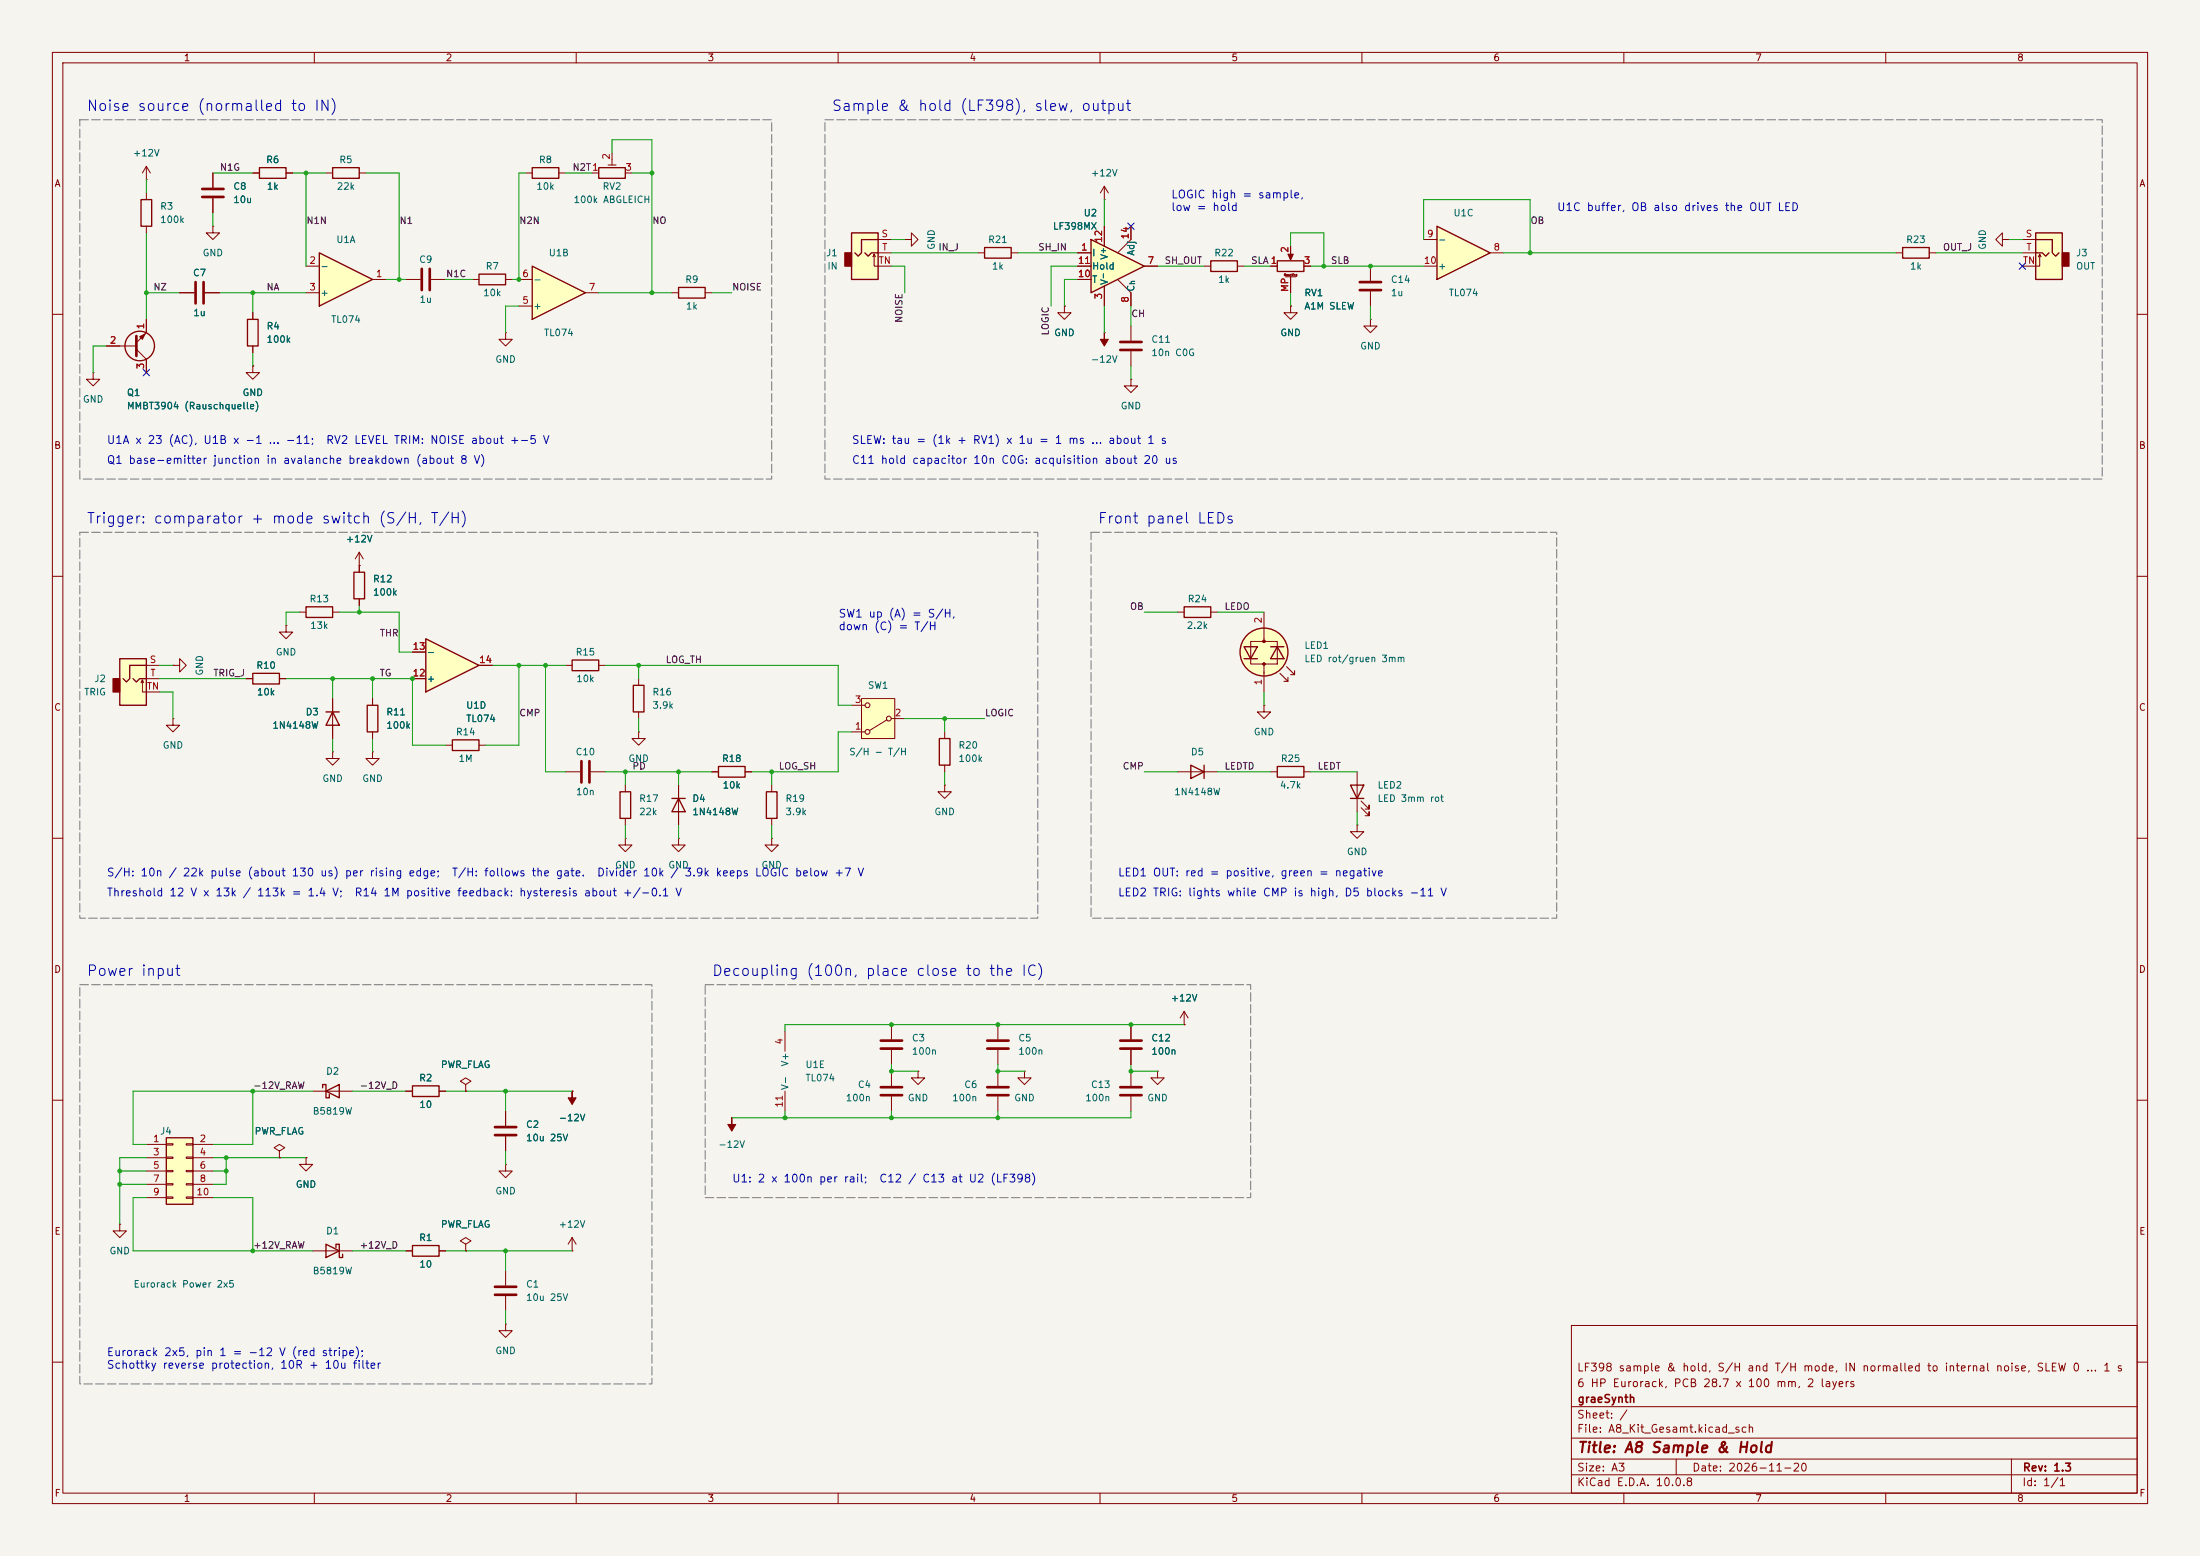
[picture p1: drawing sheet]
<svg xmlns="http://www.w3.org/2000/svg" width="420mm" height="297mm" viewBox="0 0 420 297" stroke-linecap="round" stroke-linejoin="round" font-family="sans-serif">
<path d="M0 0h420v297h-420z" fill="#f5f4ef" stroke="#f5f4ef" stroke-width=".19"/>
<g fill="none" stroke="#840000" stroke-width=".19">
<path d="M10 10h400v277h-400zM12 12h396v273h-396zM60 10v2M110 10v2M160 10v2M210 10v2M260 10v2M310 10v2M360 10v2M40.6 33v2.8M40.6 37.8v2.8M77.5 53.3h2.8"/>
<path d="M82.3 53.3h2.8M10 60h2M96.5 63.5v1.3h1.3l-1.3 1.2-1.3-1.2h1.3M96.5 63.5h.1M408 60h2M10 110h2M224.8 116.8h1.3M231.1 116.8h1.3M408 110h2M121.9 129.5v1.3M121.9 135.9v1.3M10 160h2"/>
<path d="M242.6 147.3h1.2M248.9 147.3h1.3M408 160h2M10 210h2M195.6 204.5v1.2h1.2l-1.2 1.3-1.3-1.3h1.3M195.6 204.5h.1M408 210h2M300 253h108v32h-108zM10 260h2M300 278.5h108M300 274.5h108M300 268.5h108"/>
<path d="M320 278.5v3M384 278.5v6.5M408 260h2M60 285v2M110 285v2M160 285v2M210 285v2M260 285v2M300 281.5h108M310 285v2M360 285v2"/>
</g>
<path d="M226.1 115.8h5v2.1h-5zM120.9 130.8h2v5.1h-2zM243.8 146.3h5.1v2h-5.1z" fill="none" stroke="#840000" stroke-width=".25"/>
<path d="M38.6 36.1h4.1M38.6 37.6h4.1M80.5 51.3v4.1M82 51.3v4.1" fill="none" stroke="#840000" stroke-width=".51"/>
<path d="M388.6 44.5h5.1v8.8h-5.1z" fill="#ffffc2"/>
<path d="M393.7 48.3h1.3v2.5h-1.3z" fill="#840000" stroke="#840000" stroke-width=".25"/>
<path d="M388.6 44.5h5.1v8.8h-5.1zM388.6 48.3h1.3l.6 .6 .7-.6M388.6 45.7h3.2v2.6l.6 .6 .7-.6M61.6 207.6v-.6h.6v2.6h.7v-.7M62.2 208.3l2.6-1.3v2.6z" fill="none" stroke="#840000" stroke-width=".25"/>
<path d="M386.1 45.7h2.5M386.1 48.3h2.5M389.4 48.5l-.3 .5M389.6 49l-.2-.5v2.3h-3.3M121.9 139.7v1.3h1.3l-1.3 1.2-1.3-1.2h1.3M121.9 139.7h.1M59.7 208.3h7.6" fill="none" stroke="#840000" stroke-width=".19"/>
<path d="M164.5 133.4h6.3v7.6h-6.3z" fill="#ffffc2"/>
<g fill="none" stroke="#840000" stroke-width=".19">
<path d="M27.9 36.8v1.3M62.2 33h1.3M68.6 33h1.2M27.9 43.2v1.3M361.9 48.3h1.3M368.3 48.3h1.3M382.3 45.7v-1.2l-1.3 1.2 1.3 1.3v-1.3h1.2M383.5 45.7h.1M33 137.2v1.2h1.3l-1.3 1.3-1.3-1.3h1.3M33 137.2h.1M63.5 133.4v7.6M71.1 133.4v1.2"/>
<path d="M71.1 139.7v1.3M162.6 139.7h2.5M162.6 134.6h2.5M164.5 133.4h6.3v7.6h-6.3zM169.3 137.4l-3.3 2M170.2 137.2h2.5M180.3 139.7v1.3M63.5 143.5v1.3h1.3l-1.3 1.3-1.3-1.3h1.3M63.5 143.5h.1M71.1 143.5v1.3h1.3l-1.3 1.3-1.3-1.3h1.3M71.1 143.5h.1M85.1 142.2h1.3"/>
<path d="M91.4 142.2h1.3M107.9 147.3h2.8M112.8 147.3h2.8M119.4 149.9v1.2M119.4 156.2v1.3M129.5 149.9v7.6M135.9 147.3h1.3M142.2 147.3h1.3M180.3 146.1v1.2M119.4 160v1.3h1.2l-1.2 1.3-1.3-1.3h1.3M119.4 160h.1M129.5 160v1.3h1.3l-1.3 1.3-1.2-1.3h1.2"/>
<path d="M129.5 160h.1M175.3 204.5v1.2h1.2l-1.2 1.3-1.3-1.3h1.3M175.3 204.5h.1M221 204.5v1.2h1.2l-1.2 1.3-1.3-1.3h1.3M221 204.5h.1M77.5 238.8h1.2M83.8 238.8h1.3M88.9 237.5l1-.6-1-.7-1 .7 1 .6v1.3M88.9 238.8h.1M109.2 238.8h.1M109.2 236.2l-.7 1.3M109.2 236.2l.8 1.3"/>
<path d="M109.2 236.2v2.6M96.5 252.7v1.3h1.3l-1.3 1.3-1.3-1.3h1.3M96.5 252.7h.1"/>
<circle cx="165.6" cy="139.7" r=".46"/>
<circle cx="165.6" cy="134.6" r=".46"/>
<circle cx="169.7" cy="137.2" r=".46"/>
</g>
<g fill="none" stroke="#840000" stroke-width=".25">
<path d="M26.9 38.1h2.1v5.1h-2.1zM63.5 32h5.1v2h-5.1zM363.2 47.2h5.1v2.1h-5.1zM62.2 135.9h2.6M63.5 135.9l1.3 2.5h-2.6zM70.1 134.6h2v5.1h-2zM86.4 141.2h5v2.1h-5zM118.4 151.1h2v5.1h-2zM128.3 152.4h2.5M129.5 152.4l1.3 2.5h-2.5zM137.2 146.3h5v2h-5zM179.3 141h2.1v5.1h-2.1z"/>
<path d="M78.7 237.7h5.1v2.1h-5.1z"/>
</g>
<path d="M111 145.3v4.1M112.5 145.3v4.1" fill="none" stroke="#840000" stroke-width=".51"/>
<path d="M162.6 44.5h5v8.8h-5z" fill="#ffffc2"/>
<path d="M161.3 48.3h1.3v2.5h-1.3z" fill="#840000" stroke="#840000" stroke-width=".25"/>
<g fill="none" stroke="#840000" stroke-width=".25">
<path d="M162.6 44.5h5v8.8h-5zM165.1 48.3l.6 .6 .7-.6h1.2M167.6 45.7h-3.1v2.6l-.7 .6-.6-.6M227.3 146.1l2.6 1.2-2.6 1.3zM229.9 146.1v2.5"/>
<circle cx="26.7" cy="66" r="2.82"/>
</g>
<g fill="none" stroke="#840000" stroke-width=".19">
<path d="M166.6 49l.3-.5v2.3h3.3M166.9 48.5l.2 .5M167.6 45.7h2.6M167.6 48.3h2.6M17.8 71.1v1.3h1.2l-1.2 1.3-1.3-1.3h1.3M17.8 71.1h.1M20.3 66h5.7M26 66.7l1.9 1.9v2.5M27.9 61v2.5l-1.9 1.9M48.3 69.9v1.2h1.2l-1.2 1.3-1.3-1.3h1.3M48.3 69.9h.1M224.8 147.3h7.6"/>
<path d="M149.9 196.9v3.8M170.2 195.6v2.8M190.5 195.6v2.8M149.9 208.3v3.8M170.2 200.4v2.8M170.2 204.5v2.8M170.2 209.3v2.8M190.5 200.4v2.8M190.5 204.5v2.8M190.5 209.3v2.8M96.5 242.6v2.8M96.5 247.4v2.8"/>
</g>
<path d="M26 64.1v3.8M168.1 198.6h4.1M188.5 198.6h4M168.1 200.2h4.1M168.1 207.5h4.1M168.1 209h4.1M188.5 200.2h4M188.5 207.5h4M188.5 209h4M94.5 245.6h4.1M94.5 247.1h4.1" fill="none" stroke="#840000" stroke-width=".51"/>
<path d="M26.7 64.3l1-.5-.5 1z" fill="#840000" stroke="#840000" stroke-width=".19"/>
<path d="M61 48.3l10.1 5-10.1 5.1z" fill="#ffffc2"/>
<path d="M61 48.3l10.1 5-10.1 5.1z" fill="none" stroke="#840000" stroke-width=".25"/>
<path d="M58.4 50.8h2.6M58.4 55.9h2.6M71.1 53.3h2.6M139.7 213.4h.1" fill="none" stroke="#840000" stroke-width=".19"/>
<path d="M139.7 213.4v1.2h.8l-.8 1.3-.8-1.3h.8z" fill="#840000" stroke="#840000" stroke-width=".19"/>
<path d="M208.3 45.7l10.1 5.1-10.1 5.1z" fill="#ffffc2"/>
<path d="M91.4 52.3h5.1v2.1h-5.1zM188 47.2h5v2.1h-5zM208.3 45.7l10.1 5.1-10.1 5.1zM231.1 49.8h5.1v2h-5.1zM47.2 61h2.1v5h-2.1zM62.2 237.5l2.6 1.3-2.6 1.2zM64.1 238.1v-.6h.7v2.5h.6v-.6" fill="none" stroke="#840000" stroke-width=".25"/>
<g fill="none" stroke="#840000" stroke-width=".19">
<path d="M210.8 38.1h.1M210.8 35.6v2.5M210.8 35.6l-.7 1.2M210.8 35.6l.8 1.2M48.3 59.7v1.3M90.2 53.3h1.2M96.5 53.3h1.3M186.7 48.3h1.3M193 48.3h1.3M205.7 48.3h2.6M205.7 50.8h2.6M205.7 53.3h2.6"/>
<path d="M210.8 43.2v3.8M210.8 54.6v3.8M213.4 53.3l2.5 2.6v2.5M215.9 43.2v2.5l-2.5 2.6M218.4 50.8h2.6M229.9 50.8h1.2M236.2 50.8h1.3M48.3 66v1.3M215.9 195.6v2.8M226.1 195.6h.1M226.1 193l-.8 1.3M226.1 193l.7 1.3"/>
<path d="M226.1 193v2.6M215.9 200.4v2.8M215.9 204.5v2.8M215.9 209.3v2.8M22.9 233.7v1.2h1.2l-1.2 1.3-1.3-1.3h1.3M22.9 233.7h.1M59.7 238.8h7.6M96.5 222.2v1.3h1.3l-1.3 1.3-1.3-1.3h1.3M96.5 222.2h.1"/>
</g>
<path d="M213.9 198.6h4M213.9 207.5h4M213.9 209h4M213.9 200.2h4" fill="none" stroke="#840000" stroke-width=".51"/>
<path d="M31.7 217.2h5.1v12.7h-5.1z" fill="#ffffc2"/>
<path d="M49.5 32h5.1v2h-5.1zM243.8 49.8h5.1v2h-5.1zM146.3 151.1h2v5.1h-2zM31.7 217.2h5.1v12.7h-5.1zM78.7 207.3h5.1v2h-5.1z" fill="none" stroke="#840000" stroke-width=".25"/>
<g fill="none" stroke="#840000" stroke-width=".19">
<path d="M27.9 34.3h.1M27.9 31.8l-.7 1.2M27.9 31.8l.8 1.2M27.9 31.8v2.5M48.3 33h1.2M54.6 33h1.3M34.3 55.9h2.8M39.1 55.9h2.8M40.6 43.2v1.3h1.3l-1.3 1.2-1.2-1.2h1.2M40.6 43.2h.1M172.7 45.7h1.3v-1.2l1.3 1.2-1.3 1.3v-1.3M172.7 45.7h.1"/>
<path d="M203.2 58.4v1.3h1.3l-1.3 1.3-1.3-1.3h1.3M203.2 58.4h.1M242.6 50.8h1.2M245.4 52.8h2M246.4 47v2.3M246.4 52.8v3.1M248.9 50.8h1.3M147.3 149.9v1.2M147.3 156.2v1.3M180.3 149.9v1.2h1.3l-1.3 1.3-1.2-1.3h1.2M180.3 149.9h.1M147.3 160v1.3h1.3l-1.3 1.3-1.3-1.3h1.3"/>
<path d="M147.3 160h.1M27.9 218.4h3.8M31.7 218.3h1.3v.3h-1.3zM35.6 218.3h1.2v.3h-1.2zM36.8 218.4h3.8M53.3 219.7l1.1-.6-1.1-.7-1 .7 1 .6v1.3M77.5 208.3h1.2M83.8 208.3h1.3M88.9 207l1-.6-1-.7-1 .7 1 .6v1.3M88.9 208.3h.1M96.5 212.1v2.8M96.5 216.9v2.8"/>
<path d="M109.2 208.3h.1M27.9 221h3.8M27.9 223.5h3.8M27.9 226.1h3.8M27.9 228.6h3.8M31.7 220.9h1.3v.2h-1.3zM31.7 223.4h1.3v.2h-1.3zM31.7 225.9h1.3v.3h-1.3zM31.7 228.5h1.3v.2h-1.3zM35.6 220.9h1.2v.2h-1.2zM35.6 223.4h1.2v.2h-1.2zM35.6 225.9h1.2v.3h-1.2z"/>
<path d="M35.6 228.5h1.2v.2h-1.2zM36.8 221h3.8M36.8 223.5h3.8M36.8 226.1h3.8M36.8 228.6h3.8M53.3 221h.1M58.4 221v1.2h1.3l-1.3 1.3-1.3-1.3h1.3M58.4 221h.1"/>
</g>
<path d="M37.3 53.8v4.1M38.9 53.8v4.1M94.5 216.7h4.1M94.5 215.1h4.1" fill="none" stroke="#840000" stroke-width=".51"/>
<g fill="#840000" stroke="#840000" stroke-width=".19">
<path d="M109.2 208.3v1.3h.8l-.8 1.2-.7-1.2h.7z"/>
<path d="M245.9 48.5h1l-.5 1.2z"/>
</g>
<path d="M101.6 50.8l10.2 5.1-10.2 5.1z" fill="#ffffc2"/>
<path d="M101.6 32h5.1v2h-5.1zM114.3 32h5.1v2h-5.1zM101.6 50.8l10.2 5.1-10.2 5.1zM129.5 54.9h5.1v2h-5.1zM67.6 109.2h2v5.1h-2z" fill="none" stroke="#840000" stroke-width=".25"/>
<g fill="none" stroke="#840000" stroke-width=".19">
<path d="M100.3 33h1.3M106.7 33h1.2M113 33h1.3M116.1 31.5h1.5M116.8 29.2v2.3M119.4 33h1.2M99.1 58.4h2.5M99.1 53.3h2.5M111.8 55.9h2.5M128.3 55.9h1.2M134.6 55.9h1.3M68.6 108h.1"/>
<path d="M68.6 105.4l-.8 1.3M68.6 105.4l.7 1.3M68.6 105.4v3.8M68.6 114.3v1.3"/>
</g>
<path d="M81.3 121.9l10.1 5.1-10.1 5.1z" fill="#ffffc2"/>
<path d="M58.4 115.8h5.1v2.1h-5.1zM48.3 128.5h5v2.1h-5zM81.3 121.9l10.1 5.1-10.1 5.1z" fill="none" stroke="#840000" stroke-width=".25"/>
<path d="M54.6 119.4v1.3h1.3l-1.3 1.2-1.3-1.2h1.3M54.6 119.4h.1M57.1 116.8h1.3M63.5 116.8h1.3M33 127h1.3v-1.3l1.3 1.3-1.3 1.3v-1.3M33 127h.1M47 129.5h1.3M53.3 129.5h1.3M78.7 129.5h2.6M78.7 124.5h2.6M91.4 127h2.6" fill="none" stroke="#840000" stroke-width=".19"/>
<path d="M22.9 125.7h5v8.9h-5z" fill="#ffffc2"/>
<path d="M21.6 129.5h1.3v2.6h-1.3z" fill="#840000" stroke="#840000" stroke-width=".25"/>
<path d="M22.9 125.7h5v8.9h-5zM25.4 129.5l.6 .7 .7-.7h1.2M27.9 127h-3.1v2.5l-.7 .7-.6-.7M109.2 126h5.1v2h-5.1z" fill="none" stroke="#840000" stroke-width=".25"/>
<path d="M246.4 58.4v1.3h1.2l-1.2 1.3-1.3-1.3h1.3M246.4 58.4h.1M261.6 61v1.2h1.3l-1.3 1.3-1.3-1.3h1.3M261.6 61h.1M26.9 130.3l.3-.5v2.3h3.3M27.2 129.8l.2 .5M27.9 127h2.6M27.9 129.5h2.6M107.9 127h1.3M114.3 127h1.3" fill="none" stroke="#840000" stroke-width=".19"/>
<path d="M274.3 43.2l10.2 5.1-10.2 5z" fill="#ffffc2"/>
<path d="M274.3 43.2l10.2 5.1-10.2 5z" fill="none" stroke="#840000" stroke-width=".25"/>
<path d="M261.6 50.8v2.8M261.6 55.6v2.8M271.8 45.7h2.5M271.8 50.8h2.5M284.5 48.3h2.5M259.1 157.5v1.3h1.2l-1.2 1.2-1.3-1.2h1.3M259.1 157.5h.1" fill="none" stroke="#840000" stroke-width=".19"/>
<path d="M259.6 53.8h4.1M259.6 55.4h4.1" fill="none" stroke="#840000" stroke-width=".51"/>
<circle cx="241.3" cy="124.5" r="4.6" fill="#ffffc2"/>
<g fill="none" stroke="#840000" stroke-width=".19">
<path d="M40.6 33v2.8M40.6 37.8v2.8M48.3 33h1.2M54.6 33h1.3M34.3 55.9h2.8M39.1 55.9h2.8M48.3 59.7v1.3M203.2 58.4h.1M205.7 48.3h2.6M205.7 50.8h2.6M205.7 53.3h2.6M210.8 43.2v3.8"/>
<path d="M210.8 54.6v3.8M215.9 43.2v2.5M215.9 55.9v2.5M218.4 50.8h2.6M242.6 50.8h1.2M246.4 58.4h.1M246.4 47v1.3M246.4 52.8v3.1M248.9 50.8h1.3M20.3 66h2.6M27.9 61v2.5M27.9 68.6v2.5"/>
<path d="M48.3 69.9h.1M48.3 66v1.3M210.8 63.5h.1M215.9 72.4v1.3h1.3l-1.3 1.2-1.3-1.2h1.3M215.9 72.4h.1M215.9 62.2v2.8M215.9 67.1v2.8M68.6 108h.1M68.6 108v1.2M68.6 114.3v1.3M241.3 116.8v5.6M47 129.5h1.3"/>
<path d="M53.3 129.5h1.3M63.5 133.4v2.5M63.5 138.4v2.6M71.1 133.4v1.2M71.1 139.7v1.3M78.7 129.5h2.6M78.7 124.5h2.6M91.4 127h2.6M238.8 122.4h5v4.3h-5zM241.3 134.6v1.3h1.3l-1.3 1.3-1.3-1.3h1.3M241.3 134.6h.1M241.3 128.3v3.8"/>
<path d="M129.5 149.9v2.5M129.5 154.9v2.6M135.9 147.3h1.3M142.2 147.3h1.3M259.1 147.3v7.6M259.8 154.2l1.6 1.5v-.8v.8h-.8M259.8 152.9l1.6 1.5v-.7v.7h-.8M215.9 195.6v2.8M226.1 195.6h.1M77.5 208.3h1.2M83.8 208.3h1.3M88.9 208.3h.1"/>
<path d="M96.5 212.1v2.8M96.5 216.9v2.8M109.2 208.3h.1M215.9 200.4v2.8M53.3 221h.1M58.4 221h.1M77.5 238.8h1.2M83.8 238.8h1.3M88.9 238.8h.1"/>
</g>
<g fill="#840000" stroke="#840000" stroke-width=".19">
<path d="M241.3 126.7v1.8z"/>
<path d="M210.8 63.5v1.3h.8l-.8 1.2-.7-1.2h.7z"/>
<circle cx="241.3" cy="122.4" r=".25"/>
<circle cx="241.3" cy="126.7" r=".25"/>
</g>
<g fill="none" stroke="#840000" stroke-width=".25">
<path d="M237.5 123.4h2.5l-1.2 2.3zM237.5 125.7h2.5M242.6 123.4h2.5M243.8 123.4l1.3 2.3h-2.5zM257.8 149.9h2.5l-1.2 2.5zM257.8 152.4h2.5"/>
<circle cx="241.3" cy="124.5" r="4.6"/>
</g>
<path d="M244.3 128.5l1.6 1.5v-.7M245.1 130h.8M245.6 127.3l1.5 1.5v-.8M246.4 128.8h.7" fill="none" stroke="#840000" stroke-width=".2"/>
<path d="M213.9 65.3h4M213.9 66.8h4" fill="none" stroke="#840000" stroke-width=".51"/>
<g fill="none" stroke="#009600" stroke-width=".19">
<path d="M27.9 34.3v2.5M40.6 33h7.7M55.9 33h6.3M58.4 33v17.8M69.8 33h6.4v20.3M100.3 33h-1.2v20.3h-1.3M107.9 33h5.1M116.8 29.2v-2.5h7.7v29.2M120.6 33h3.9M210.8 38.1v5.1M27.9 44.5v16.5M27.9 55.9h6.4"/>
<path d="M40.6 40.6v2.6M41.9 55.9h16.5M48.3 55.9v3.8M73.7 53.3h3.8M85.1 53.3h5.1M99.1 58.4h-2.6v5.1M114.3 55.9h14M135.9 55.9h3.8M170.2 50.8h2.5v5.1M170.2 48.3h16.5M170.2 45.7h2.5M194.3 48.3h11.4"/>
<path d="M205.7 53.3h-2.5v5.1M205.7 50.8h-5v7.6M210.8 58.4v5.1M215.9 58.4v3.8M221 50.8h8.9M237.5 50.8h5.1M246.4 47v-2.5h6.3v6.3M246.4 55.9v2.5M250.2 50.8h21.6M261.6 58.4v2.6M271.8 45.7v-7.6h20.3v10.2M287 48.3h74.9"/>
<path d="M369.6 48.3h16.5M383.5 45.7h2.6M20.3 66h-2.5v5.1M48.3 67.3v2.6M215.9 69.9v2.5M57.1 116.8h-2.5v2.6M64.8 116.8h11.4v7.7h2.5M68.6 115.6v1.2M218.4 116.8h6.4M232.4 116.8h8.9M30.5 127h2.5M30.5 129.5h16.5"/>
<path d="M30.5 132.1h2.5v5.1M54.6 129.5h24.1v12.7h6.4M63.5 129.5v3.9M71.1 129.5v3.9M94 127h13.9M99.1 127v15.2h-6.4M104.1 127v20.3h3.8M115.6 127h44.4v7.6h2.6M121.9 127v2.5M121.9 137.2v2.5M162.6 139.7h-2.6v7.6h-16.5M172.7 137.2h15.3"/>
<path d="M180.3 137.2v2.5M241.3 132.1v2.5M63.5 141v2.5M71.1 141v2.5M115.6 147.3h20.3M119.4 147.3v2.6M119.4 157.5v2.5M129.5 147.3v2.6M129.5 157.5v2.5M147.3 147.3v2.6M147.3 157.5v2.5M180.3 147.3v2.6"/>
<path d="M218.4 147.3h6.4M232.4 147.3h10.2M250.2 147.3h8.9M259.1 154.9v2.6M226.1 195.6h-76.2v1.3M48.3 208.3v10.1h-7.7M59.7 208.3h-34.3v10.1h2.5M67.3 208.3h10.2M85.1 208.3h24.1M96.5 208.3v3.8M96.5 219.7v2.5M149.9 212.1v1.3"/>
<path d="M170.2 203.2v1.3h5.1M170.2 212.1v1.3M190.5 203.2v1.3h5.1M190.5 212.1v1.3M215.9 203.2v1.3h5.1M215.9 212.1v1.3h-76.2M22.9 223.5h5M22.9 226.1h5M27.9 228.6h-2.5v10.2h34.3M27.9 221h-5v12.7M40.6 228.6h7.7v10.2M40.6 221h17.8"/>
<path d="M40.6 223.5h2.6M43.2 221v5.1h-2.6M67.3 238.8h10.2M85.1 238.8h24.1M96.5 238.8v3.8M96.5 250.2v2.5"/>
</g>
<path d="M215.3 42.6l1.2 1.2M216.5 42.6l-1.2 1.2M385.5 50.2l1.2 1.2M386.7 50.2l-1.2 1.2M27.3 70.5l1.2 1.2M28.5 70.5l-1.2 1.2" fill="none" stroke="#000084" stroke-width=".19"/>
<path d="M15.2 22.9h132.1v68.5h-132.1zM157.5 22.9h243.8v68.5h-243.8zM15.2 101.6h182.9v73.7h-182.9zM208.3 101.6h88.9v73.7h-88.9zM15.2 188h109.3v76.2h-109.3zM134.6 188h104.2v40.6h-104.2z" fill="none" stroke="#787878" stroke-width=".19" stroke-dasharray="1.6 .6"/>
<g fill="#009600">
<circle cx="119.4" cy="147.3" r=".46"/>
<circle cx="129.5" cy="147.3" r=".46"/>
<circle cx="149.9" cy="213.4" r=".46"/>
<circle cx="190.5" cy="204.5" r=".46"/>
<circle cx="170.2" cy="213.4" r=".46"/>
<circle cx="190.5" cy="195.6" r=".46"/>
<circle cx="190.5" cy="213.4" r=".46"/>
<circle cx="170.2" cy="195.6" r=".46"/>
<circle cx="215.9" cy="204.5" r=".46"/>
<circle cx="215.9" cy="195.6" r=".46"/>
<circle cx="48.3" cy="238.8" r=".46"/>
<circle cx="43.2" cy="223.5" r=".46"/>
<circle cx="22.9" cy="223.5" r=".46"/>
<circle cx="22.9" cy="226.1" r=".46"/>
<circle cx="43.2" cy="221" r=".46"/>
<circle cx="48.3" cy="208.3" r=".46"/>
<circle cx="96.5" cy="238.8" r=".46"/>
<circle cx="96.5" cy="208.3" r=".46"/>
<circle cx="170.2" cy="204.5" r=".46"/>
<circle cx="147.3" cy="147.3" r=".46"/>
<circle cx="180.3" cy="137.2" r=".46"/>
<circle cx="58.4" cy="33" r=".46"/>
<circle cx="48.3" cy="55.9" r=".46"/>
<circle cx="27.9" cy="55.9" r=".46"/>
<circle cx="124.5" cy="33" r=".46"/>
<circle cx="124.5" cy="55.9" r=".46"/>
<circle cx="99.1" cy="53.3" r=".46"/>
<circle cx="76.2" cy="53.3" r=".46"/>
<circle cx="68.6" cy="116.8" r=".46"/>
<circle cx="71.1" cy="129.5" r=".46"/>
<circle cx="78.7" cy="129.5" r=".46"/>
<circle cx="99.1" cy="127" r=".46"/>
<circle cx="104.1" cy="127" r=".46"/>
<circle cx="63.5" cy="129.5" r=".46"/>
<circle cx="121.9" cy="127" r=".46"/>
<circle cx="261.6" cy="50.8" r=".46"/>
<circle cx="252.7" cy="50.8" r=".46"/>
<circle cx="292.1" cy="48.3" r=".46"/>
</g>
<g font-size="2" fill="#0000c2">
<text x="16.4" y="21.7">Noise source (normalled to IN)</text>
<text x="158.7" y="21.7">Sample &amp; hold (LF398), slew, output</text>
<text x="16.4" y="100.4">Trigger: comparator + mode switch (S/H, T/H)</text>
<text x="209.5" y="100.4">Front panel LEDs</text>
<text x="16.4" y="186.8">Power input</text>
<text x="135.8" y="186.8">Decoupling (100n, place close to the IC)</text>
</g>
<text font-size="2" fill="#840000" x="301" y="277.8">Title: A8 Sample &amp; Hold</text>
<g font-size="1.5" fill="#0000c2">
<text x="223.5" y="38.2">LOGIC high = sample,</text>
<text x="223.5" y="40.7">low = hold</text>
<text x="297.1" y="40.7">U1C buffer, OB also drives the OUT LED</text>
<text x="20.3" y="88.9">Q1 base-emitter junction in avalanche breakdown (about 8 V)</text>
<text x="20.3" y="85.1">U1A x 23 (AC), U1B x -1 ... -11;</text>
<text x="62.1" y="85.1">RV2 LEVEL TRIM: NOISE about +-5 V</text>
<text x="162.5" y="85.1">SLEW: tau = (1k + RV1) x 1u = 1 ms ... about 1 s</text>
<text x="162.5" y="88.9">C11 hold capacitor 10n C0G: acquisition about 20 us</text>
<text x="160" y="118.2">SW1 up (A) = S/H,</text>
<text x="160" y="120.7">down (C) = T/H</text>
<text x="20.3" y="167.7">S/H: 10n / 22k pulse (about 130 us) per rising edge;</text>
<text x="86.1" y="167.7">T/H: follows the gate.</text>
<text x="113.8" y="167.7">Divider 10k / 3.9k keeps LOGIC below +7 V</text>
<text x="213.3" y="167.7">LED1 OUT: red = positive, green = negative</text>
<text x="20.3" y="171.5">Threshold 12 V x 13k / 113k = 1.4 V;</text>
<text x="67.6" y="171.5">R14 1M positive feedback: hysteresis about +/-0.1 V</text>
<text x="213.3" y="171.5">LED2 TRIG: lights while CMP is high, D5 blocks -11 V</text>
<text x="139.7" y="226.1">U1: 2 x 100n per rail;</text>
<text x="167.7" y="226.1">C12 / C13 at U2 (LF398)</text>
<text x="20.3" y="259.2">Eurorack 2x5, pin 1 = -12 V (red stripe);</text>
<text x="20.3" y="261.6">Schottky reverse protection, 10R + 10u filter</text>
</g>
<g font-size="1.5" fill="#840000">
<text x="300.9" y="262.1">LF398 sample &amp; hold, S/H and T/H mode, IN normalled to internal noise, SLEW 0 ... 1 s</text>
<text x="300.9" y="265.1">6 HP Eurorack, PCB 28.7 x 100 mm, 2 layers</text>
<text x="301" y="268.1">graeSynth</text>
<text x="300.9" y="273.8">File: A8_Kit_Gesamt.kicad_sch</text>
<text x="300.9" y="271.1">Sheet: /</text>
<text x="300.9" y="281.2">Size: A3</text>
<text x="322.9" y="281.2">Date: 2026-11-20</text>
<text x="386" y="281.2">Rev: 1.3</text>
<text x="300.9" y="284">KiCad E.D.A. 10.0.8</text>
<text x="385.9" y="284">Id: 1/1</text>
</g>
<g font-size="1.3" fill="#840000">
<text x="35" y="12">1</text>
<text x="85" y="12">2</text>
<text x="135" y="12">3</text>
<text x="185" y="12">4</text>
<text x="235" y="12">5</text>
<text x="285" y="12">6</text>
<text x="335" y="12">7</text>
<text x="385" y="12">8</text>
<text x="10.3" y="36">A</text>
<text x="408.3" y="36">A</text>
<text x="10.2" y="86">B</text>
<text x="408.2" y="86">B</text>
<text x="10.2" y="136">C</text>
<text x="408.2" y="136">C</text>
<text x="10.2" y="186">D</text>
<text x="408.2" y="186">D</text>
<text x="10.3" y="236">E</text>
<text x="408.3" y="236">E</text>
<text x="10.3" y="286">F</text>
<text x="35" y="287">1</text>
<text x="85" y="287">2</text>
<text x="135" y="287">3</text>
<text x="185" y="287">4</text>
<text x="235" y="287">5</text>
<text x="285" y="287">6</text>
<text x="335" y="287">7</text>
<text x="385" y="287">8</text>
<text x="408.3" y="286">F</text>
</g>
<g font-size="1.3" fill="#006464">
<text x="25.3" y="30.2">+12V</text>
<text x="50.7" y="31.4">R6</text>
<text x="64.7" y="31.4">R5</text>
<text x="102.8" y="31.4">R8</text>
<text x="208.2" y="34">+12V</text>
<text x="30.5" y="40.3">R3</text>
<text x="44.4" y="36.5">C8</text>
<text x="44.4" y="39.1">10u</text>
<text x="50.8" y="36.5">1k</text>
<text x="64.2" y="36.5">22k</text>
<text x="102.3" y="36.5">10k</text>
<text x="109.4" y="39.1">100k ABGLEICH</text>
<text x="114.9" y="36.5">RV2</text>
<text x="206.8" y="41.6">U2</text>
<text x="277.4" y="41.6">U1C</text>
<text x="30.5" y="42.9">100k</text>
<text x="64.1" y="46.7">U1A</text>
<text x="178.8" y="47.8" transform="rotate(-90 178.8 47.8)">GND</text>
<text x="188.5" y="46.7">R21</text>
<text x="200.9" y="44.1">LF398MX</text>
<text x="274.4" y="46.7">-</text>
<text x="363.8" y="46.7">R23</text>
<text x="379.4" y="47.8" transform="rotate(-90 379.4 47.8)">GND</text>
<text x="36.7" y="53">C7</text>
<text x="38.6" y="49.2">GND</text>
<text x="61.1" y="51.8">-</text>
<text x="79.9" y="50.5">C9</text>
<text x="92.6" y="51.8">R7</text>
<text x="104.6" y="49.2">U1B</text>
<text x="157.6" y="49.2">J1</text>
<text x="157.8" y="51.8">IN</text>
<text x="189.3" y="51.8">1k</text>
<text x="208.4" y="49.2">I</text>
<text x="208.4" y="51.8">Hold</text>
<text x="211.8" y="49.7" transform="rotate(-90 211.8 49.7)">V</text>
<text x="216.9" y="48.9" transform="rotate(-90 216.9 48.9)">Adj</text>
<text x="231.7" y="49.2">R22</text>
<text x="274.4" y="51.8">+</text>
<text x="364.5" y="51.8">1k</text>
<text x="396.2" y="49.2">J3</text>
<text x="396.2" y="51.8">OUT</text>
<text x="61.1" y="56.8">+</text>
<text x="80" y="58.1">1u</text>
<text x="92.1" y="56.8">10k</text>
<text x="101.7" y="59.4">+</text>
<text x="101.7" y="54.3">-</text>
<text x="130.7" y="54.3">R9</text>
<text x="130.8" y="59.4">1k</text>
<text x="208.4" y="54.3">T</text>
<text x="211.8" y="54.5" transform="rotate(-90 211.8 54.5)">V</text>
<text x="216.9" y="55.8" transform="rotate(-90 216.9 55.8)">C</text>
<text x="232.4" y="54.3">1k</text>
<text x="248.9" y="56.8">RV1</text>
<text x="248.9" y="59.4">A1M SLEW</text>
<text x="265.4" y="54.3">C14</text>
<text x="265.4" y="56.8">1u</text>
<text x="276.5" y="56.8">TL074</text>
<text x="36.8" y="60.7">1u</text>
<text x="50.8" y="63.2">R4</text>
<text x="50.8" y="65.7">100k</text>
<text x="63.1" y="61.9">TL074</text>
<text x="103.7" y="64.5">TL074</text>
<text x="201.1" y="64.5">GND</text>
<text x="219.7" y="65.7">C11</text>
<text x="244.3" y="64.5">GND</text>
<text x="94.5" y="69.5">GND</text>
<text x="208.2" y="69.5">-12V</text>
<text x="219.7" y="68.3">10n C0G</text>
<text x="259.6" y="67">GND</text>
<text x="15.7" y="77.2">GND</text>
<text x="24.1" y="75.9">Q1</text>
<text x="46.2" y="75.9">GND</text>
<text x="24.1" y="78.4">MMBT3904 (Rauschquelle)</text>
<text x="213.8" y="78.4">GND</text>
<text x="65.9" y="103.8">+12V</text>
<text x="71.1" y="111.5">R12</text>
<text x="71.1" y="114">100k</text>
<text x="59" y="115.3">R13</text>
<text x="226.6" y="115.3">R24</text>
<text x="52.5" y="125.4">GND</text>
<text x="59.1" y="120.3">13k</text>
<text x="81.4" y="125.4">-</text>
<text x="109.8" y="125.4">R15</text>
<text x="226.4" y="120.3">2.2k</text>
<text x="248.9" y="124.2">LED1</text>
<text x="17.9" y="130.5">J2</text>
<text x="39.1" y="129.1" transform="rotate(-90 39.1 129.1)">GND</text>
<text x="48.8" y="128">R10</text>
<text x="81.4" y="130.5">+</text>
<text x="109.9" y="130.5">10k</text>
<text x="165.6" y="131.8">SW1</text>
<text x="248.9" y="126.7">LED rot/gruen 3mm</text>
<text x="16" y="133">TRIG</text>
<text x="48.9" y="133">10k</text>
<text x="58.2" y="136.9">D3</text>
<text x="73.6" y="136.9">R11</text>
<text x="88.9" y="135.6">U1D</text>
<text x="124.4" y="133">R16</text>
<text x="124.4" y="135.6">3.9k</text>
<text x="31" y="143.2">GND</text>
<text x="51.9" y="139.4">1N4148W</text>
<text x="73.6" y="139.4">100k</text>
<text x="86.9" y="140.7">R14</text>
<text x="88.9" y="138.1">TL074</text>
<text x="182.9" y="143.2">R20</text>
<text x="239.2" y="140.7">GND</text>
<text x="61.4" y="149.6">GND</text>
<text x="69.1" y="149.6">GND</text>
<text x="87.4" y="145.7">1M</text>
<text x="109.8" y="144.5">C10</text>
<text x="119.9" y="145.7">GND</text>
<text x="137.7" y="145.7">R18</text>
<text x="162" y="144.5">S/H - T/H</text>
<text x="182.9" y="145.7">100k</text>
<text x="227.2" y="144.5">D5</text>
<text x="244.4" y="145.7">R25</text>
<text x="109.8" y="152.1">10n</text>
<text x="121.9" y="153.4">R17</text>
<text x="121.9" y="155.9">22k</text>
<text x="132.1" y="153.4">D4</text>
<text x="132.1" y="155.9">1N4148W</text>
<text x="137.8" y="150.8">10k</text>
<text x="149.8" y="153.4">R19</text>
<text x="149.8" y="155.9">3.9k</text>
<text x="178.3" y="155.9">GND</text>
<text x="224.1" y="152.1">1N4148W</text>
<text x="244.2" y="150.8">4.7k</text>
<text x="262.9" y="150.8">LED2</text>
<text x="262.9" y="153.4">LED 3mm rot</text>
<text x="117.3" y="166.1">GND</text>
<text x="127.5" y="166.1">GND</text>
<text x="145.3" y="166.1">GND</text>
<text x="257" y="163.5">GND</text>
<text x="223.4" y="191.5">+12V</text>
<text x="150.8" y="203.7" transform="rotate(-90 150.8 203.7)">V+</text>
<text x="174" y="199.1">C3</text>
<text x="174" y="201.6">100n</text>
<text x="194.3" y="199.1">C5</text>
<text x="194.3" y="201.6">100n</text>
<text x="219.7" y="199.1">C12</text>
<text x="219.7" y="201.6">100n</text>
<text x="62.1" y="205.4">D2</text>
<text x="79.9" y="206.7">R2</text>
<text x="84.1" y="204.2">PWR_FLAG</text>
<text x="150.8" y="208.2" transform="rotate(-90 150.8 208.2)">V-</text>
<text x="153.7" y="204.2">U1E</text>
<text x="153.7" y="206.7">TL074</text>
<text x="163.7" y="208">C4</text>
<text x="184" y="208">C6</text>
<text x="208.2" y="208">C13</text>
<text x="59.6" y="213.1">B5819W</text>
<text x="79.9" y="211.8">10</text>
<text x="100.3" y="215.6">C2</text>
<text x="106.6" y="214.3">-12V</text>
<text x="161.4" y="210.5">100n</text>
<text x="173.2" y="210.5">GND</text>
<text x="181.7" y="210.5">100n</text>
<text x="193.5" y="210.5">GND</text>
<text x="207.1" y="210.5">100n</text>
<text x="218.9" y="210.5">GND</text>
<text x="30.5" y="216.9">J4</text>
<text x="48.5" y="216.9">PWR_FLAG</text>
<text x="100.3" y="218.1">10u 25V</text>
<text x="137" y="219.4">-12V</text>
<text x="56.4" y="227">GND</text>
<text x="94.5" y="228.3">GND</text>
<text x="20.8" y="239.7">GND</text>
<text x="62.1" y="235.9">D1</text>
<text x="79.9" y="237.2">R1</text>
<text x="84.1" y="234.6">PWR_FLAG</text>
<text x="106.6" y="234.6">+12V</text>
<text x="59.6" y="243.5">B5819W</text>
<text x="79.9" y="242.3">10</text>
<text x="25.4" y="246.1">Eurorack Power 2x5</text>
<text x="100.3" y="246.1">C1</text>
<text x="100.3" y="248.6">10u 25V</text>
<text x="94.5" y="258.8">GND</text>
</g>
<g font-size="1.3" fill="#0f0f0f">
<text x="41.9" y="32.9">N1G</text>
<text x="109.2" y="32.9">N2T1</text>
<text x="58.4" y="43.1">N1N</text>
<text x="76.2" y="43.1">N1</text>
<text x="99" y="43.1">N2N</text>
<text x="124.4" y="43.1">NO</text>
<text x="292.1" y="43.1">OB</text>
<text x="85.1" y="53.2">N1C</text>
<text x="179" y="48.1">IN_J</text>
<text x="198.1" y="48.1">SH_IN</text>
<text x="222.2" y="50.7">SH_OUT</text>
<text x="238.7" y="50.7">SLA1</text>
<text x="254" y="50.7">SLB</text>
<text x="370.8" y="48.1">OUT_J</text>
<text x="29.2" y="55.8">NZ</text>
<text x="50.8" y="55.8">NA</text>
<text x="139.7" y="55.8">NOISE</text>
<text x="172.6" y="61.7" transform="rotate(-90 172.6 61.7)">NOISE</text>
<text x="200.5" y="64.2" transform="rotate(-90 200.5 64.2)">LOGIC</text>
<text x="215.9" y="60.8">CH</text>
<text x="215.6" y="116.7">OB</text>
<text x="233.7" y="116.7">LEDO</text>
<text x="72.4" y="121.8">THR</text>
<text x="40.6" y="129.4">TRIG_J</text>
<text x="72.4" y="129.4">TG</text>
<text x="127" y="126.9">LOG_TH</text>
<text x="99" y="137">CMP</text>
<text x="187.9" y="137">LOGIC</text>
<text x="120.6" y="147.2">PD</text>
<text x="148.6" y="147.2">LOG_SH</text>
<text x="214.2" y="147.2">CMP</text>
<text x="233.7" y="147.2">LEDTD</text>
<text x="251.4" y="147.2">LEDT</text>
<text x="48.2" y="208.2">-12V_RAW</text>
<text x="68.6" y="208.2">-12V_D</text>
<text x="48.2" y="238.6">+12V_RAW</text>
<text x="68.6" y="238.6">+12V_D</text>
</g>
<g font-size="1.3" fill="#a90000">
<text x="116.7" y="30.6" transform="rotate(-90 116.7 30.6)">2</text>
<text x="119.3" y="32.9">3</text>
<text x="168.2" y="45.6">S</text>
<text x="210.7" y="46.4" transform="rotate(-90 210.7 46.4)">12</text>
<text x="215.8" y="45.8" transform="rotate(-90 215.8 45.8)">14</text>
<text x="272.3" y="45.6">9</text>
<text x="386.6" y="45.6">S</text>
<text x="59" y="50.7">2</text>
<text x="71.7" y="53.2">1</text>
<text x="99.6" y="53.2">6</text>
<text x="167.6" y="50.7">TN</text>
<text x="168.3" y="48.1">T</text>
<text x="205.7" y="53.2">10</text>
<text x="205.7" y="50.7">11</text>
<text x="206.3" y="48.1">1</text>
<text x="219" y="50.7">7</text>
<text x="242.5" y="50.7">1</text>
<text x="246.2" y="48.4" transform="rotate(-90 246.2 48.4)">2</text>
<text x="248.8" y="50.7">3</text>
<text x="271.7" y="50.7">10</text>
<text x="285" y="48.1">8</text>
<text x="386.1" y="50.7">TN</text>
<text x="386.7" y="48.1">T</text>
<text x="59" y="55.7">3</text>
<text x="99.6" y="58.3">5</text>
<text x="112.3" y="55.7">7</text>
<text x="210.7" y="57.2" transform="rotate(-90 210.7 57.2)">3</text>
<text x="215.8" y="57.9" transform="rotate(-90 215.8 57.9)">8</text>
<text x="246.2" y="55.8" transform="rotate(-90 246.2 55.8)">MP</text>
<text x="20.9" y="65.9">2</text>
<text x="27.8" y="63" transform="rotate(-90 27.8 63)">1</text>
<text x="27.8" y="70.6" transform="rotate(-90 27.8 70.6)">3</text>
<text x="241.2" y="119.1" transform="rotate(-90 241.2 119.1)">2</text>
<text x="78.7" y="124.3">13</text>
<text x="27.9" y="131.9">TN</text>
<text x="28.5" y="126.9">S</text>
<text x="28.6" y="129.4">T</text>
<text x="78.7" y="129.4">12</text>
<text x="91.4" y="126.9">14</text>
<text x="241.2" y="130.9" transform="rotate(-90 241.2 130.9)">1</text>
<text x="163.1" y="134.5">3</text>
<text x="170.7" y="137">2</text>
<text x="163.1" y="139.6">1</text>
<text x="149.7" y="199.5" transform="rotate(-90 149.7 199.5)">4</text>
<text x="149.7" y="211.5" transform="rotate(-90 149.7 211.5)">11</text>
<text x="29.1" y="218.3">1</text>
<text x="29.1" y="220.8">3</text>
<text x="38" y="218.3">2</text>
<text x="38" y="220.8">4</text>
<text x="29.1" y="223.4">5</text>
<text x="29.1" y="225.9">7</text>
<text x="38" y="223.4">6</text>
<text x="38" y="225.9">8</text>
<text x="29.1" y="228.5">9</text>
<text x="37.4" y="228.5">10</text>
</g>
<g font-size="1" fill="#006464">
<text x="211.3" y="53.4" transform="rotate(-90 211.3 53.4)">-</text>
<text x="211.3" y="48.6" transform="rotate(-90 211.3 48.6)">+</text>
<text x="216.9" y="54.5" transform="rotate(-90 216.9 54.5)">h</text>
</g>
<text font-size=".4" fill="#840000" x="245.1" y="52.7">Mounting</text>
</svg>
